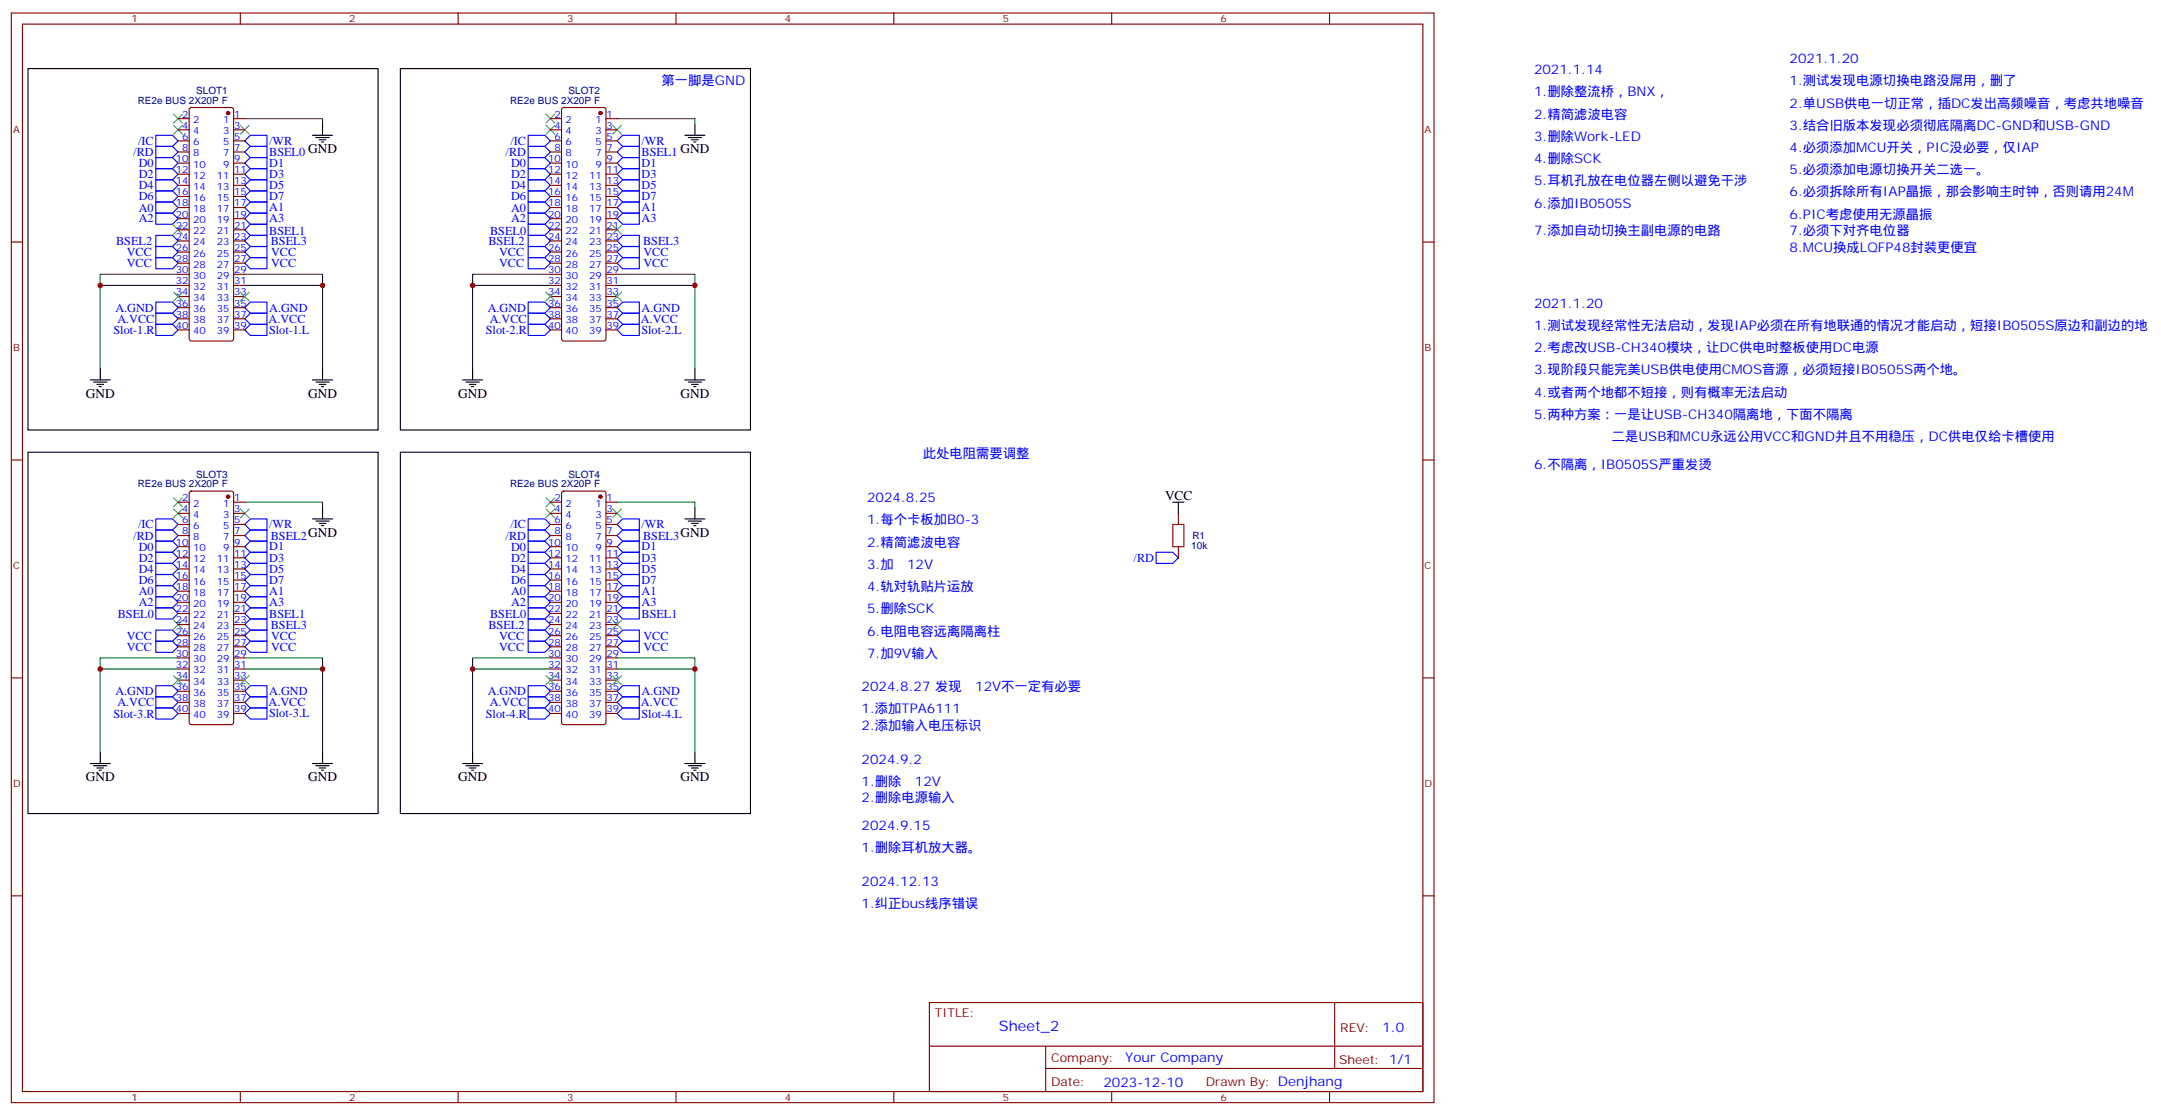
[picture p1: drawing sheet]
<svg xmlns="http://www.w3.org/2000/svg" width="686mm" height="353mm" viewBox="0 0 686 353" stroke-linecap="round" stroke-linejoin="round" font-family="sans-serif">
<g fill="none" stroke="#870000" stroke-width=".35">
<path d="M3.6 4.1h451.6v345.7h-451.6zM7.1 7.7h444.5v338.6h-444.5zM76.3 4.1v3.6M145.4 4.1v3.6M214.6 4.1v3.6M283.7 4.1v3.6M352.8 4.1v3.6M422 4.1v3.6M56.5 37.6h3.5M60.3 34.3l.4-.2h12.7l.5 .2 .3 .5v72.7l-.3 .5-.5 .2h-12.7l-.5-.2-.2-.5v-72.7zM74.2 37.6h3.5M174.7 37.6h3.5"/>
<path d="M178.5 34.3l.4-.2h12.7l.5 .2 .2 .5v72.7l-.2 .5-.5 .2h-12.7l-.5-.2-.2-.5v-72.7zM192.3 37.6h3.6M56.5 41.2h3.5M56.5 44.7h3.5M56.5 48.2h3.5M56.5 51.8h3.5M56.5 55.3h3.5M56.5 58.8h3.5M74.2 41.2h3.5M74.2 44.7h3.5M74.2 48.2h3.5M74.2 51.8h3.5"/>
<path d="M74.2 55.3h3.5M74.2 58.8h3.5M174.7 41.2h3.5M174.7 44.7h3.5M174.7 48.2h3.5M174.7 51.8h3.5M174.7 55.3h3.5M174.7 58.8h3.5M192.3 41.2h3.6M192.3 44.7h3.6M192.3 48.2h3.6M192.3 51.8h3.6"/>
<path d="M192.3 55.3h3.6M192.3 58.8h3.6M3.6 76.8h3.5M56.5 62.3h3.5M56.5 80h3.5M56.5 65.9h3.5M56.5 76.4h3.5M56.5 69.4h3.5M56.5 72.9h3.5M74.2 62.3h3.5M74.2 80h3.5M74.2 65.9h3.5"/>
<path d="M74.2 76.4h3.5M74.2 69.4h3.5M74.2 72.9h3.5M174.7 62.3h3.5M174.7 80h3.5M174.7 65.9h3.5M174.7 76.4h3.5M174.7 69.4h3.5M174.7 72.9h3.5M192.3 62.3h3.6M192.3 80h3.6M192.3 65.9h3.6"/>
<path d="M192.3 76.4h3.6M192.3 69.4h3.6M192.3 72.9h3.6M451.6 76.8h3.6M56.5 97.6h3.5M56.5 94.1h3.5M56.5 90.6h3.5M56.5 87h3.5M56.5 83.5h3.5M74.2 97.6h3.5M74.2 94.1h3.5M74.2 90.6h3.5"/>
<path d="M74.2 87h3.5M74.2 83.5h3.5M174.7 97.6h3.5M174.7 94.1h3.5M174.7 90.6h3.5M174.7 87h3.5M174.7 83.5h3.5M192.3 97.6h3.6M192.3 94.1h3.6M192.3 90.6h3.6M192.3 87h3.6M192.3 83.5h3.6"/>
<path d="M56.5 104.7h3.5M56.5 101.1h3.5M74.2 104.7h3.5M74.2 101.1h3.5M174.7 104.7h3.5M174.7 101.1h3.5M192.3 104.7h3.6M192.3 101.1h3.6M3.6 145.9h3.5M56.5 159.3h3.5M60.3 156l.4-.2h12.7l.5 .2 .3 .5v72.7l-.3 .5-.5 .2h-12.7l-.5-.2-.2-.5v-72.7zM74.2 159.3h3.5"/>
<path d="M174.7 159.3h3.5M178.5 156l.4-.2h12.7l.5 .2 .2 .5v72.7l-.2 .5-.5 .2h-12.7l-.5-.2-.2-.5v-72.7zM192.3 159.3h3.6M451.6 145.9h3.6M56.5 162.9h3.5M56.5 166.4h3.5M56.5 169.9h3.5M56.5 173.5h3.5M56.5 177h3.5M74.2 162.9h3.5M74.2 166.4h3.5M74.2 169.9h3.5"/>
<path d="M74.2 173.5h3.5M74.2 177h3.5M174.7 162.9h3.5M174.7 166.4h3.5M174.7 169.9h3.5M174.7 173.5h3.5M174.7 177h3.5M192.3 162.9h3.6M192.3 166.4h3.6M192.3 169.9h3.6M192.3 173.5h3.6M192.3 177h3.6"/>
<path d="M374 162.9v3.5M374 173.5v3.5M56.5 180.5h3.5M56.5 184h3.5M56.5 187.6h3.5M56.5 198.2h3.5M56.5 191.1h3.5M56.5 194.6h3.5M74.2 180.5h3.5M74.2 184h3.5M74.2 187.6h3.5M74.2 198.2h3.5"/>
<path d="M74.2 191.1h3.5M74.2 194.6h3.5M174.7 180.5h3.5M174.7 184h3.5M174.7 187.6h3.5M174.7 198.2h3.5M174.7 191.1h3.5M174.7 194.6h3.5M192.3 180.5h3.6M192.3 184h3.6M192.3 187.6h3.6M192.3 198.2h3.6"/>
<path d="M192.3 191.1h3.6M192.3 194.6h3.6M3.6 215.1h3.5M56.5 219.3h3.5M56.5 215.8h3.5M56.5 212.3h3.5M56.5 208.7h3.5M56.5 205.2h3.5M56.5 201.7h3.5M74.2 219.3h3.5M74.2 215.8h3.5M74.2 212.3h3.5"/>
<path d="M74.2 208.7h3.5M74.2 205.2h3.5M74.2 201.7h3.5M174.7 219.3h3.5M174.7 215.8h3.5M174.7 212.3h3.5M174.7 208.7h3.5M174.7 205.2h3.5M174.7 201.7h3.5M192.3 219.3h3.6M192.3 215.8h3.6M192.3 212.3h3.6"/>
<path d="M192.3 208.7h3.6M192.3 205.2h3.6M192.3 201.7h3.6M451.6 215.1h3.6M56.5 226.4h3.5M56.5 222.8h3.5M74.2 226.4h3.5M74.2 222.8h3.5M174.7 226.4h3.5M174.7 222.8h3.5M192.3 226.4h3.6M192.3 222.8h3.6"/>
<path d="M3.6 284.2h3.5M451.6 284.2h3.6M295 318.1h156.6v28.2h-156.6zM423.6 318.1v20.9M295 331.9h156.5M331.9 339h119.6M331.9 331.9v14.2M76.3 346.3v3.5M145.4 346.3v3.5M214.6 346.3v3.5M283.7 346.3v3.5M352.8 346.3v3.5"/>
<path d="M422 346.3v3.5"/>
</g>
<g fill="none" stroke="#00f" stroke-width=".35">
<path d="M49.5 57h5.3l1.7 1.8-1.7 1.8h-5.3zM49.5 53.5h5.3l1.7 1.8-1.7 1.7h-5.3zM49.5 50h5.3l1.7 1.8-1.7 1.7h-5.3zM49.5 46.5h5.3l1.7 1.7-1.7 1.8h-5.3zM49.5 42.9h5.3l1.7 1.8-1.7 1.8h-5.3zM77.7 58.8l1.7-1.8h5.3v3.6h-5.3zM77.7 55.3l1.7-1.8h5.3v3.5h-5.3zM77.7 51.8l1.7-1.8h5.3v3.5h-5.3zM79.4 42.9h5.3v3.6h-5.3l-1.7-1.8zM79.4 46.5h5.3v3.5h-5.3l-1.7-1.8zM167.6 42.9h5.3l1.8 1.8-1.8 1.8h-5.3zM167.6 46.5h5.3l1.8 1.7-1.8 1.8h-5.3z"/>
<path d="M167.6 50h5.3l1.8 1.8-1.8 1.7h-5.3zM167.6 53.5h5.3l1.8 1.8-1.8 1.7h-5.3zM167.6 57h5.3l1.8 1.8-1.8 1.8h-5.3zM195.9 51.8l1.7-1.8h5.3v3.5h-5.3zM195.9 55.3l1.7-1.8h5.3v3.5h-5.3zM195.9 58.8l1.7-1.8h5.3v3.6h-5.3zM197.6 42.9h5.3v3.6h-5.3l-1.7-1.8zM197.6 46.5h5.3v3.5h-5.3l-1.7-1.8zM49.5 67.6h5.3l1.7 1.8-1.7 1.8h-5.3zM49.5 64.1h5.3l1.7 1.8-1.7 1.7h-5.3zM49.5 60.6h5.3l1.7 1.7-1.7 1.8h-5.3zM49.5 78.2h5.3l1.7 1.8-1.7 1.7h-5.3z"/>
<path d="M49.5 74.7h5.3l1.7 1.7-1.7 1.8h-5.3zM77.7 62.3l1.7-1.7h5.3v3.5h-5.3zM79.4 67.6h5.3v3.6h-5.3l-1.7-1.8zM79.4 64.1h5.3v3.5h-5.3l-1.7-1.7zM79.4 78.2h5.3v3.5h-5.3l-1.7-1.7zM79.4 71.2h5.3v3.5h-5.3l-1.7-1.8zM79.4 74.7h5.3v3.5h-5.3l-1.7-1.8zM167.6 78.2h5.3l1.8 1.8-1.8 1.7h-5.3zM167.6 60.6h5.3l1.8 1.7-1.8 1.8h-5.3zM167.6 64.1h5.3l1.8 1.8-1.8 1.7h-5.3zM167.6 67.6h5.3l1.8 1.8-1.8 1.8h-5.3zM167.6 74.7h5.3l1.8 1.7-1.8 1.8h-5.3z"/>
<path d="M167.6 71.2h5.3l1.8 1.7-1.8 1.8h-5.3zM195.9 62.3l1.7-1.7h5.3v3.5h-5.3zM195.9 76.4l1.7-1.7h5.3v3.5h-5.3zM197.6 78.2h5.3v3.5h-5.3l-1.7-1.7zM197.6 64.1h5.3v3.5h-5.3l-1.7-1.7zM197.6 67.6h5.3v3.6h-5.3l-1.7-1.8zM49.5 99.4h5.3l1.7 1.7-1.7 1.8h-5.3zM49.5 81.7h5.3l1.7 1.8-1.7 1.8h-5.3zM49.5 95.8h5.3l1.7 1.8-1.7 1.8h-5.3zM77.7 83.5l1.7-1.8h5.3v3.6h-5.3zM79.4 95.8h5.3v3.6h-5.3l-1.7-1.8zM167.6 81.7h5.3l1.8 1.8-1.8 1.8h-5.3z"/>
<path d="M167.6 99.4h5.3l1.8 1.7-1.8 1.8h-5.3zM167.6 95.8h5.3l1.8 1.8-1.8 1.8h-5.3zM197.6 81.7h5.3v3.6h-5.3l-1.7-1.8zM197.6 95.8h5.3v3.6h-5.3l-1.7-1.8zM49.5 102.9h5.3l1.7 1.8-1.7 1.7h-5.3zM77.7 104.7l1.7-1.8h5.3v3.5h-5.3zM77.7 101.1l1.7-1.7h5.3v3.5h-5.3zM167.6 102.9h5.3l1.8 1.8-1.8 1.7h-5.3zM195.9 104.7l1.7-1.8h5.3v3.5h-5.3zM195.9 101.1l1.7-1.7h5.3v3.5h-5.3zM49.5 164.6h5.3l1.7 1.8-1.7 1.8h-5.3zM49.5 168.2h5.3l1.7 1.7-1.7 1.8h-5.3z"/>
<path d="M49.5 171.7h5.3l1.7 1.8-1.7 1.7h-5.3zM49.5 175.2h5.3l1.7 1.8-1.7 1.8h-5.3zM49.5 178.8h5.3l1.7 1.7-1.7 1.8h-5.3zM77.7 169.9l1.7-1.7h5.3v3.5h-5.3zM79.4 164.6h5.3v3.6h-5.3l-1.7-1.8zM79.4 171.7h5.3v3.5h-5.3l-1.7-1.7zM79.4 175.2h5.3v3.6h-5.3l-1.7-1.8zM79.4 178.8h5.3v3.5h-5.3l-1.7-1.8zM167.6 178.8h5.3l1.8 1.7-1.8 1.8h-5.3zM167.6 175.2h5.3l1.8 1.8-1.8 1.8h-5.3zM167.6 171.7h5.3l1.8 1.8-1.8 1.7h-5.3zM167.6 168.2h5.3l1.8 1.7-1.8 1.8h-5.3z"/>
<path d="M167.6 164.6h5.3l1.8 1.8-1.8 1.8h-5.3zM195.9 173.5l1.7-1.8h5.3v3.5h-5.3zM195.9 166.4l1.7-1.8h5.3v3.6h-5.3zM195.9 169.9l1.7-1.7h5.3v3.5h-5.3zM197.6 175.2h5.3v3.6h-5.3l-1.7-1.8zM367 175.2h5.3l1.7 1.8-1.7 1.8h-5.3zM49.5 199.9h5.3l1.7 1.8-1.7 1.7h-5.3zM49.5 182.3h5.3l1.7 1.7-1.7 1.8h-5.3zM49.5 185.8h5.3l1.7 1.8-1.7 1.7h-5.3zM49.5 189.3h5.3l1.7 1.8-1.7 1.8h-5.3zM49.5 192.9h5.3l1.7 1.7-1.7 1.8h-5.3zM77.7 194.6l1.7-1.7h5.3v3.5h-5.3z"/>
<path d="M77.7 198.2l1.7-1.8h5.3v3.5h-5.3zM79.4 199.9h5.3v3.5h-5.3l-1.7-1.7zM79.4 182.3h5.3v3.5h-5.3l-1.7-1.8zM79.4 185.8h5.3v3.5h-5.3l-1.7-1.7zM79.4 189.3h5.3v3.6h-5.3l-1.7-1.8zM167.6 189.3h5.3l1.8 1.8-1.8 1.8h-5.3zM167.6 185.8h5.3l1.8 1.8-1.8 1.7h-5.3zM167.6 182.3h5.3l1.8 1.7-1.8 1.8h-5.3zM167.6 199.9h5.3l1.8 1.8-1.8 1.7h-5.3zM167.6 196.4h5.3l1.8 1.8-1.8 1.7h-5.3zM167.6 192.9h5.3l1.8 1.7-1.8 1.8h-5.3zM195.9 187.6l1.7-1.8h5.3v3.5h-5.3z"/>
<path d="M195.9 180.5l1.7-1.7h5.3v3.5h-5.3zM195.9 194.6l1.7-1.7h5.3v3.5h-5.3zM197.6 189.3h5.3v3.6h-5.3l-1.7-1.8zM197.6 182.3h5.3v3.5h-5.3l-1.7-1.8zM197.6 199.9h5.3v3.5h-5.3l-1.7-1.7zM49.5 203.4h5.3l1.7 1.8-1.7 1.8h-5.3zM49.5 217.6h5.3l1.7 1.7-1.7 1.8h-5.3zM79.4 203.4h5.3v3.6h-5.3l-1.7-1.8zM79.4 217.6h5.3v3.5h-5.3l-1.7-1.8zM167.6 203.4h5.3l1.8 1.8-1.8 1.8h-5.3zM167.6 217.6h5.3l1.8 1.7-1.8 1.8h-5.3zM195.9 205.2l1.7-1.8h5.3v3.6h-5.3z"/>
<path d="M195.9 219.3l1.7-1.7h5.3v3.5h-5.3zM49.5 221.1h5.3l1.7 1.7-1.7 1.8h-5.3zM49.5 224.6h5.3l1.7 1.8-1.7 1.7h-5.3zM77.7 222.8l1.7-1.7h5.3v3.5h-5.3zM77.7 226.4l1.7-1.8h5.3v3.5h-5.3zM167.6 221.1h5.3l1.8 1.7-1.8 1.8h-5.3zM167.6 224.6h5.3l1.8 1.8-1.8 1.7h-5.3zM195.9 222.8l1.7-1.7h5.3v3.5h-5.3zM195.9 226.4l1.7-1.8h5.3v3.5h-5.3z"/>
</g>
<g fill="none" stroke="#000" stroke-width=".35">
<path d="M8.9 21.8h111.1v114.6h-111.1zM102.4 39.4v3.5M127.1 21.8h111.1v114.6h-111.1zM220.6 39.4v3.5M99.2 42.9h6.4M100.3 43.6h4.2M101.3 44.3h2.1M102 45h.7M217.4 42.9h6.3M218.4 43.6h4.3M219.5 44.3h2.1M220.2 45h.7"/>
<path d="M31.8 117v3.5M102.4 117v3.5M150 117v3.5M220.6 117v3.5M28.6 120.5h6.4M29.7 121.2h4.2M30.8 122h2.1M31.5 122.7h.7M99.2 120.5h6.4M100.3 121.2h4.2M101.3 122h2.1M102 122.7h.7"/>
<path d="M146.8 120.5h6.4M147.9 121.2h4.2M148.9 122h2.2M149.6 122.7h.8M217.4 120.5h6.3M218.4 121.2h4.3M219.5 122h2.1M220.2 122.7h.7M8.9 143.5h111.1v114.6h-111.1zM127.1 143.5h111.1v114.6h-111.1zM372.3 159.3h3.5M374 159.3v3.6"/>
<path d="M99.2 164.6h6.4M100.3 165.3h4.2M101.3 166.1h2.1M102 166.8h.7M102.4 161.1v3.5M217.4 164.6h6.3M218.4 165.3h4.3M219.5 166.1h2.1M220.2 166.8h.7M220.6 161.1v3.5M31.8 238.7v3.6M102.4 238.7v3.6"/>
<path d="M150 238.7v3.6M220.6 238.7v3.6M28.6 242.3h6.4M29.7 243h4.2M30.8 243.7h2.1M31.5 244.4h.7M99.2 242.3h6.4M100.3 243h4.2M101.3 243.7h2.1M102 244.4h.7M146.8 242.3h6.4M147.9 243h4.2"/>
<path d="M148.9 243.7h2.2M149.6 244.4h.8M217.4 242.3h6.3M218.4 243h4.3M219.5 243.7h2.1M220.2 244.4h.7"/>
</g>
<g fill="none" stroke="#008700" stroke-width=".35">
<path d="M77.7 37.6h24.7v1.8M195.9 37.6h24.7v1.8M31.8 90.6h24.7M56.5 87h-24.7v30M77.7 87h24.7v30M77.7 90.6h24.7M150 90.6h24.7M174.7 87h-24.7v30M195.9 90.6h24.7M195.9 87h24.7v30M77.7 159.3h24.7v1.8M195.9 159.3h24.7v1.8"/>
<path d="M31.8 212.3h24.7M56.5 208.7h-24.7v30M77.7 212.3h24.7M77.7 208.7h24.7v30M150 212.3h24.7M174.7 208.7h-24.7v30M195.9 208.7h24.7v30M195.9 212.3h24.7"/>
</g>
<g fill="none" stroke="#3c3" stroke-width=".35">
<path d="M55.1 39.8l2.8 2.8M55.1 36.2l2.8 2.9M57.9 39.8l-2.8 2.8M57.9 36.2l-2.8 2.9M76.3 39.8l2.8 2.8M79.1 39.8l-2.8 2.8M173.3 39.8l2.8 2.8M173.3 36.2l2.8 2.9M176.1 39.8l-2.8 2.8M176.1 36.2l-2.8 2.9M194.5 39.8l2.8 2.8M197.3 39.8l-2.8 2.8"/>
<path d="M55.1 71.5l2.8 2.8M57.9 71.5l-2.8 2.8M194.5 71.5l2.8 2.8M197.3 71.5l-2.8 2.8M55.1 92.7l2.8 2.8M57.9 92.7l-2.8 2.8M76.3 92.7l2.8 2.8M79.1 92.7l-2.8 2.8M173.3 92.7l2.8 2.8M176.1 92.7l-2.8 2.8M194.5 92.7l2.8 2.8M197.3 92.7l-2.8 2.8"/>
<path d="M55.1 157.9l2.8 2.9M57.9 157.9l-2.8 2.9M173.3 157.9l2.8 2.9M176.1 157.9l-2.8 2.9M55.1 161.5l2.8 2.8M57.9 161.5l-2.8 2.8M76.3 161.5l2.8 2.8M79.1 161.5l-2.8 2.8M173.3 161.5l2.8 2.8M176.1 161.5l-2.8 2.8M194.5 161.5l2.8 2.8M197.3 161.5l-2.8 2.8"/>
<path d="M55.1 196.7l2.8 2.9M57.9 196.7l-2.8 2.9M194.5 196.7l2.8 2.9M197.3 196.7l-2.8 2.9M55.1 214.4l2.8 2.8M57.9 214.4l-2.8 2.8M76.3 214.4l2.8 2.8M79.1 214.4l-2.8 2.8M173.3 214.4l2.8 2.8M176.1 214.4l-2.8 2.8M194.5 214.4l2.8 2.8M197.3 214.4l-2.8 2.8"/>
</g>
<path d="M372.3 166.4h3.5v7.1h-3.5z" fill="none" stroke="#a10000" stroke-width=".35"/>
<g fill="#870000" stroke="#870000" stroke-width=".35">
<circle cx="72.4" cy="35.9" r=".53"/>
<circle cx="190.6" cy="35.9" r=".53"/>
<circle cx="72.4" cy="157.6" r=".53"/>
<circle cx="190.6" cy="157.6" r=".53"/>
</g>
<g fill="#c00">
<circle cx="150" cy="90.6" r=".88"/>
<circle cx="220.6" cy="90.6" r=".88"/>
<circle cx="102.4" cy="90.6" r=".88"/>
<circle cx="31.8" cy="90.6" r=".88"/>
<circle cx="31.8" cy="212.3" r=".88"/>
<circle cx="102.4" cy="212.3" r=".88"/>
<circle cx="220.6" cy="212.3" r=".88"/>
<circle cx="150" cy="212.3" r=".88"/>
</g>
<text font-size="4.6" fill="#00f" x="317.1" y="327.1">Sheet_2</text>
<g font-size="4.2" fill="#00f">
<text x="486.9" y="23.5">2021.1.14</text>
<text x="568" y="20">2021.1.20</text>
<text x="210" y="27.1">第一脚是GND</text>
<text x="568" y="27.1">1.测试发现电源切换电路没屌用，删了</text>
<text x="486.9" y="30.6">1.删除整流桥，BNX，</text>
<text x="568" y="34.1">2.单USB供电一切正常，插DC发出高频噪音，考虑共地噪音</text>
<text x="486.9" y="37.6">2.精简滤波电容</text>
<text x="568" y="41.2">3.结合旧版本发现必须彻底隔离DC-GND和USB-GND</text>
<text x="486.9" y="44.7">3.删除Work-LED</text>
<text x="486.9" y="51.8">4.删除SCK</text>
<text x="568" y="48.2">4.必须添加MCU开关，PIC没必要，仅IAP</text>
<text x="486.9" y="58.8">5.耳机孔放在电位器左侧以避免干涉</text>
<text x="568" y="55.3">5.必须添加电源切换开关二选一。</text>
<text x="486.9" y="65.9">6.添加IB0505S</text>
<text x="568" y="62.3">6.必须拆除所有IAP晶振，那会影响主时钟，否则请用24M</text>
<text x="568" y="69.4">6.PIC考虑使用无源晶振</text>
<text x="486.9" y="74.7">7.添加自动切换主副电源的电路</text>
<text x="568" y="74.7">7.必须下对齐电位器</text>
<text x="568" y="80">8.MCU换成LQFP48封装更便宜</text>
<text x="486.9" y="97.6">2021.1.20</text>
<text x="486.9" y="104.7">1.测试发现经常性无法启动，发现IAP必须在所有地联通的情况才能启动，短接IB0505S原边和副边的地</text>
<text x="486.9" y="111.7">2.考虑改USB-CH340模块，让DC供电时整板使用DC电源</text>
<text x="486.9" y="118.8">3.现阶段只能完美USB供电使用CMOS音源，必须短接IB0505S两个地。</text>
<text x="486.9" y="125.8">4.或者两个地都不短接，则有概率无法启动</text>
<text x="486.9" y="132.9">5.两种方案：一是让USB-CH340隔离地，下面不隔离</text>
<text x="511.6" y="139.9">二是USB和MCU永远公用VCC和GND并且不用稳压，DC供电仅给卡槽使用</text>
<text x="292.9" y="145.2">此处电阻需要调整</text>
<text x="486.9" y="148.8">6.不隔离，IB0505S严重发烫</text>
<text x="275.2" y="159.3">2024.8.25</text>
<text x="275.2" y="166.4">1.每个卡板加B0-3</text>
<text x="275.2" y="173.5">2.精简滤波电容</text>
<text x="275.2" y="180.5">3.加넀12V</text>
<text x="275.2" y="187.6">4.轨对轨贴片运放</text>
<text x="275.2" y="194.6">5.删除SCK</text>
<text x="275.2" y="201.7">6.电阻电容远离隔离柱</text>
<text x="275.2" y="208.7">7.加9V输入</text>
<text x="273.5" y="219.3">2024.8.27 发现넀12V不一定有必要</text>
<text x="273.5" y="226.4">1.添加TPA6111</text>
<text x="273.5" y="231.7">2.添加输入电压标识</text>
<text x="273.5" y="242.3">2024.9.2</text>
<text x="273.5" y="249.3">1.删除넀12V</text>
<text x="273.5" y="254.6">2.删除电源输入</text>
<text x="273.5" y="263.4">2024.9.15</text>
<text x="273.5" y="270.5">1.删除耳机放大器。</text>
<text x="273.5" y="281.1">2024.12.13</text>
<text x="273.5" y="288.1">1.纠正bus线序错误</text>
<text x="438.8" y="327.4">1.0</text>
<text x="357.2" y="336.9">Your Company</text>
<text x="350.2" y="344.7">2023-12-10</text>
</g>
<g font-size="4.2">
<text x="27.2" y="126.2">GND</text>
<text x="97.8" y="126.2">GND</text>
<text x="145.4" y="126.2">GND</text>
<text x="216" y="126.2">GND</text>
<text x="369.8" y="158.6">VCC</text>
<text x="27.2" y="247.9">GND</text>
<text x="97.8" y="247.9">GND</text>
<text x="145.4" y="247.9">GND</text>
<text x="216" y="247.9">GND</text>
</g>
<g font-size="3.9" fill="#00f">
<text x="43.8" y="45.9">/IC</text>
<text x="85.4" y="45.9">/WR</text>
<text x="162" y="45.9">/IC</text>
<text x="203.6" y="45.9">/WR</text>
<text x="42.3" y="49.5">/RD</text>
<text x="44" y="53">D0</text>
<text x="85.4" y="52.9">D1</text>
<text x="85.4" y="49.5">BSEL0 GND</text>
<text x="160.5" y="49.5">/RD</text>
<text x="162.2" y="53">D0</text>
<text x="203.6" y="52.9">D1</text>
<text x="203.6" y="49.5">BSEL1 GND</text>
<text x="44" y="60">D4</text>
<text x="44" y="56.4">D2</text>
<text x="85.4" y="60">D5</text>
<text x="85.4" y="56.4">D3</text>
<text x="162.2" y="56.4">D2</text>
<text x="162.2" y="60">D4</text>
<text x="203.6" y="56.4">D3</text>
<text x="203.6" y="60">D5</text>
<text x="44" y="63.5">D6</text>
<text x="85.4" y="63.5">D7</text>
<text x="162.2" y="63.5">D6</text>
<text x="203.6" y="63.5">D7</text>
<text x="44" y="70.6">A2</text>
<text x="44" y="67.1">A0</text>
<text x="85.4" y="70.6">A3</text>
<text x="85.4" y="67">A1</text>
<text x="162.2" y="67.1">A0</text>
<text x="162.2" y="70.6">A2</text>
<text x="203.6" y="67">A1</text>
<text x="203.6" y="70.6">A3</text>
<text x="36.9" y="77.7">BSEL2</text>
<text x="85.4" y="74.5">BSEL1</text>
<text x="86" y="77.7">BSEL3</text>
<text x="155" y="77.7">BSEL2</text>
<text x="155.6" y="74.5">BSEL0</text>
<text x="204.1" y="77.7">BSEL3</text>
<text x="40.2" y="81.2">VCC</text>
<text x="86" y="81.2">VCC</text>
<text x="158.4" y="81.2">VCC</text>
<text x="204.2" y="81.2">VCC</text>
<text x="40.2" y="84.8">VCC</text>
<text x="86" y="84.8">VCC</text>
<text x="158.4" y="84.8">VCC</text>
<text x="204.2" y="84.8">VCC</text>
<text x="36.6" y="98.9">A.GND</text>
<text x="85.4" y="98.9">A.GND</text>
<text x="154.8" y="98.9">A.GND</text>
<text x="203.6" y="98.9">A.GND</text>
<text x="36" y="106">Slot-1.R</text>
<text x="37.3" y="102.4">A.VCC</text>
<text x="85.2" y="102.4">A.VCC</text>
<text x="85.4" y="106">Slot-1.L</text>
<text x="154.2" y="106">Slot-2.R</text>
<text x="155.4" y="102.4">A.VCC</text>
<text x="203.4" y="102.4">A.VCC</text>
<text x="203.6" y="106">Slot-2.L</text>
<text x="43.8" y="167.7">/IC</text>
<text x="85.4" y="167.7">/WR</text>
<text x="162" y="167.7">/IC</text>
<text x="203.6" y="167.7">/WR</text>
<text x="42.3" y="171.2">/RD</text>
<text x="86" y="171.2">BSEL2GND</text>
<text x="160.5" y="171.2">/RD</text>
<text x="204.1" y="171.2">BSEL3GND</text>
<text x="44" y="174.7">D0</text>
<text x="44" y="178.2">D2</text>
<text x="85.4" y="174.6">D1</text>
<text x="85.4" y="178.2">D3</text>
<text x="162.2" y="178.2">D2</text>
<text x="162.2" y="174.7">D0</text>
<text x="203.6" y="178.2">D3</text>
<text x="203.6" y="174.6">D1</text>
<text x="359.8" y="178.2">/RD</text>
<text x="44" y="181.7">D4</text>
<text x="44" y="185.2">D6</text>
<text x="85.4" y="181.7">D5</text>
<text x="85.4" y="185.2">D7</text>
<text x="162.2" y="185.2">D6</text>
<text x="162.2" y="181.7">D4</text>
<text x="203.6" y="185.2">D7</text>
<text x="203.6" y="181.7">D5</text>
<text x="44" y="188.8">A0</text>
<text x="85.4" y="188.7">A1</text>
<text x="162.2" y="188.8">A0</text>
<text x="203.6" y="188.7">A1</text>
<text x="37.4" y="196.2">BSEL0</text>
<text x="44" y="192.3">A2</text>
<text x="85.4" y="192.3">A3</text>
<text x="85.4" y="196.2">BSEL1</text>
<text x="155.6" y="196.2">BSEL0</text>
<text x="162.2" y="192.3">A2</text>
<text x="203.6" y="192.3">A3</text>
<text x="203.6" y="196.2">BSEL1</text>
<text x="40.2" y="203">VCC</text>
<text x="86" y="199.4">BSEL3</text>
<text x="86" y="203">VCC</text>
<text x="155" y="199.4">BSEL2</text>
<text x="158.4" y="203">VCC</text>
<text x="204.2" y="203">VCC</text>
<text x="40.2" y="206.5">VCC</text>
<text x="86" y="206.5">VCC</text>
<text x="158.4" y="206.5">VCC</text>
<text x="204.2" y="206.5">VCC</text>
<text x="36.6" y="220.6">A.GND</text>
<text x="85.4" y="220.6">A.GND</text>
<text x="154.8" y="220.6">A.GND</text>
<text x="203.6" y="220.6">A.GND</text>
<text x="36" y="227.6">Slot-3.R</text>
<text x="37.3" y="224.1">A.VCC</text>
<text x="85.2" y="224.1">A.VCC</text>
<text x="85.4" y="227.6">Slot-3.L</text>
<text x="154.2" y="227.6">Slot-4.R</text>
<text x="155.4" y="224.1">A.VCC</text>
<text x="203.4" y="224.1">A.VCC</text>
<text x="203.6" y="227.7">Slot-4.L</text>
</g>
<g font-size="3.9" fill="#800">
<text x="296.8" y="322.7">TITLE:</text>
<text x="425.4" y="327.4">REV:</text>
<text x="333.7" y="336.9">Company:</text>
<text x="425" y="337.5">Sheet: 1/1</text>
<text x="333.7" y="344.6">Date:</text>
<text x="382.7" y="344.6">Drawn By: Denjhang</text>
</g>
<g font-size="3.2" fill="#800">
<text x="41.7" y="7.1">1</text>
<text x="110.8" y="7.1">2</text>
<text x="180" y="7.1">3</text>
<text x="249.1" y="7.1">4</text>
<text x="318.3" y="7.1">5</text>
<text x="387.4" y="7.1">6</text>
<text x="4.1" y="42.2">A</text>
<text x="452.2" y="42.2">A</text>
<text x="4.1" y="111.4">B</text>
<text x="452.2" y="111.4">B</text>
<text x="4.1" y="180.5">C</text>
<text x="452.2" y="180.5">C</text>
<text x="4.1" y="249.7">D</text>
<text x="452.2" y="249.7">D</text>
<text x="41.7" y="349.3">1</text>
<text x="110.8" y="349.3">2</text>
<text x="180" y="349.3">3</text>
<text x="249.1" y="349.3">4</text>
<text x="318.3" y="349.3">5</text>
<text x="387.4" y="349.3">6</text>
</g>
<g font-size="3.2" fill="#000080">
<text x="62.2" y="29.8">SLOT1</text>
<text x="180.4" y="29.8">SLOT2</text>
<text x="43.7" y="32.8">RE2e BUS 2X20P F</text>
<text x="161.9" y="32.8">RE2e BUS 2X20P F</text>
<text x="43.7" y="154.6">RE2e BUS 2X20P F</text>
<text x="62.2" y="151.5">SLOT3</text>
<text x="161.9" y="154.6">RE2e BUS 2X20P F</text>
<text x="180.4" y="151.5">SLOT4</text>
<text x="378.5" y="171.1">R1</text>
<text x="378.1" y="174.2">10k</text>
</g>
<g font-size="3.2" fill="#00f">
<text x="57.8" y="40.8">4</text>
<text x="57.8" y="37.3">2</text>
<text x="61.3" y="39.1">2</text>
<text x="70.8" y="39.1">1</text>
<text x="74.3" y="37.3">1</text>
<text x="74.3" y="40.8">3</text>
<text x="176" y="40.8">4</text>
<text x="176" y="37.3">2</text>
<text x="179.5" y="39.1">2</text>
<text x="189" y="39.1">1</text>
<text x="192.5" y="37.3">1</text>
<text x="192.5" y="40.8">3</text>
<text x="57.8" y="47.9">8</text>
<text x="57.8" y="44.3">6</text>
<text x="61.3" y="46.1">6</text>
<text x="61.3" y="42.6">4</text>
<text x="70.8" y="42.6">3</text>
<text x="70.8" y="46.1">5</text>
<text x="74.3" y="44.3">5</text>
<text x="74.3" y="47.9">7</text>
<text x="176" y="47.9">8</text>
<text x="176" y="44.3">6</text>
<text x="179.5" y="46.1">6</text>
<text x="179.5" y="42.6">4</text>
<text x="189" y="42.6">3</text>
<text x="189" y="46.1">5</text>
<text x="192.5" y="44.3">5</text>
<text x="192.5" y="47.9">7</text>
<text x="55.8" y="51.4">10</text>
<text x="61.3" y="53.2">10</text>
<text x="61.3" y="49.6">8</text>
<text x="70.8" y="49.6">7</text>
<text x="70.8" y="53.2">9</text>
<text x="74.3" y="51.4">9</text>
<text x="174" y="51.4">10</text>
<text x="179.5" y="53.2">10</text>
<text x="179.5" y="49.6">8</text>
<text x="189" y="49.6">7</text>
<text x="189" y="53.2">9</text>
<text x="192.5" y="51.4">9</text>
<text x="55.8" y="58.5">14</text>
<text x="55.8" y="54.9">12</text>
<text x="61.3" y="56.7">12</text>
<text x="68.8" y="56.7">11</text>
<text x="74.3" y="54.9">11</text>
<text x="74.3" y="58.5">13</text>
<text x="174" y="58.5">14</text>
<text x="174" y="54.9">12</text>
<text x="179.5" y="56.7">12</text>
<text x="187" y="56.7">11</text>
<text x="192.5" y="54.9">11</text>
<text x="192.5" y="58.5">13</text>
<text x="55.8" y="65.5">18</text>
<text x="55.8" y="62">16</text>
<text x="61.3" y="63.7">16</text>
<text x="61.3" y="60.2">14</text>
<text x="68.8" y="60.2">13</text>
<text x="68.8" y="63.7">15</text>
<text x="74.3" y="62">15</text>
<text x="74.3" y="65.5">17</text>
<text x="174" y="65.5">18</text>
<text x="174" y="62">16</text>
<text x="179.5" y="63.7">16</text>
<text x="179.5" y="60.2">14</text>
<text x="187" y="60.2">13</text>
<text x="187" y="63.7">15</text>
<text x="192.5" y="62">15</text>
<text x="192.5" y="65.5">17</text>
<text x="55.8" y="69">20</text>
<text x="61.3" y="70.8">20</text>
<text x="61.3" y="67.3">18</text>
<text x="68.8" y="67.3">17</text>
<text x="68.8" y="70.8">19</text>
<text x="74.3" y="69">19</text>
<text x="174" y="69">20</text>
<text x="179.5" y="70.8">20</text>
<text x="179.5" y="67.3">18</text>
<text x="187" y="67.3">17</text>
<text x="187" y="70.8">19</text>
<text x="192.5" y="69">19</text>
<text x="55.8" y="76.1">24</text>
<text x="55.8" y="72.6">22</text>
<text x="61.3" y="77.9">24</text>
<text x="61.3" y="74.3">22</text>
<text x="68.8" y="74.3">21</text>
<text x="68.8" y="77.9">23</text>
<text x="74.3" y="72.6">21</text>
<text x="74.3" y="76.1">23</text>
<text x="174" y="76.1">24</text>
<text x="174" y="72.6">22</text>
<text x="179.5" y="77.9">24</text>
<text x="179.5" y="74.3">22</text>
<text x="187" y="74.3">21</text>
<text x="187" y="77.9">23</text>
<text x="192.5" y="72.6">21</text>
<text x="192.5" y="76.1">23</text>
<text x="55.8" y="83.1">28</text>
<text x="55.8" y="79.6">26</text>
<text x="61.3" y="81.4">26</text>
<text x="68.8" y="81.4">25</text>
<text x="74.3" y="79.6">25</text>
<text x="74.3" y="83.1">27</text>
<text x="174" y="83.1">28</text>
<text x="174" y="79.6">26</text>
<text x="179.5" y="81.4">26</text>
<text x="187" y="81.4">25</text>
<text x="192.5" y="79.6">25</text>
<text x="192.5" y="83.1">27</text>
<text x="55.8" y="86.7">30</text>
<text x="61.3" y="88.4">30</text>
<text x="61.3" y="84.9">28</text>
<text x="68.8" y="84.9">27</text>
<text x="68.8" y="88.4">29</text>
<text x="74.3" y="86.7">29</text>
<text x="174" y="86.7">30</text>
<text x="179.5" y="88.4">30</text>
<text x="179.5" y="84.9">28</text>
<text x="187" y="84.9">27</text>
<text x="187" y="88.4">29</text>
<text x="192.5" y="86.7">29</text>
<text x="55.8" y="93.7">34</text>
<text x="55.8" y="90.2">32</text>
<text x="61.3" y="95.5">34</text>
<text x="61.3" y="92">32</text>
<text x="68.8" y="92">31</text>
<text x="68.8" y="95.5">33</text>
<text x="74.3" y="90.2">31</text>
<text x="74.3" y="93.7">33</text>
<text x="174" y="93.7">34</text>
<text x="174" y="90.2">32</text>
<text x="179.5" y="95.5">34</text>
<text x="179.5" y="92">32</text>
<text x="187" y="92">31</text>
<text x="187" y="95.5">33</text>
<text x="192.5" y="90.2">31</text>
<text x="192.5" y="93.7">33</text>
<text x="55.8" y="100.8">38</text>
<text x="55.8" y="97.3">36</text>
<text x="61.3" y="99">36</text>
<text x="68.8" y="99">35</text>
<text x="74.3" y="97.3">35</text>
<text x="74.3" y="100.8">37</text>
<text x="174" y="100.8">38</text>
<text x="174" y="97.3">36</text>
<text x="179.5" y="99">36</text>
<text x="187" y="99">35</text>
<text x="192.5" y="97.3">35</text>
<text x="192.5" y="100.8">37</text>
<text x="55.8" y="104.3">40</text>
<text x="61.3" y="106.1">40</text>
<text x="61.3" y="102.6">38</text>
<text x="68.8" y="102.6">37</text>
<text x="68.8" y="106.1">39</text>
<text x="74.3" y="104.3">39</text>
<text x="174" y="104.3">40</text>
<text x="179.5" y="106.1">40</text>
<text x="179.5" y="102.6">38</text>
<text x="187" y="102.6">37</text>
<text x="187" y="106.1">39</text>
<text x="192.5" y="104.3">39</text>
<text x="57.8" y="159">2</text>
<text x="61.3" y="160.8">2</text>
<text x="70.8" y="160.8">1</text>
<text x="74.3" y="159">1</text>
<text x="176" y="159">2</text>
<text x="179.5" y="160.8">2</text>
<text x="189" y="160.8">1</text>
<text x="192.5" y="159">1</text>
<text x="57.8" y="166.1">6</text>
<text x="57.8" y="162.5">4</text>
<text x="61.3" y="167.8">6</text>
<text x="61.3" y="164.3">4</text>
<text x="70.8" y="164.3">3</text>
<text x="70.8" y="167.8">5</text>
<text x="74.3" y="162.5">3</text>
<text x="74.3" y="166.1">5</text>
<text x="176" y="166.1">6</text>
<text x="176" y="162.5">4</text>
<text x="179.5" y="167.8">6</text>
<text x="179.5" y="164.3">4</text>
<text x="189" y="164.3">3</text>
<text x="189" y="167.8">5</text>
<text x="192.5" y="162.5">3</text>
<text x="192.5" y="166.1">5</text>
<text x="55.8" y="173.1">10</text>
<text x="57.8" y="169.6">8</text>
<text x="61.3" y="171.3">8</text>
<text x="70.8" y="171.3">7</text>
<text x="74.3" y="169.6">7</text>
<text x="74.3" y="173.1">9</text>
<text x="174" y="173.1">10</text>
<text x="176" y="169.6">8</text>
<text x="179.5" y="171.3">8</text>
<text x="189" y="171.3">7</text>
<text x="192.5" y="169.6">7</text>
<text x="192.5" y="173.1">9</text>
<text x="55.8" y="176.6">12</text>
<text x="61.3" y="178.4">12</text>
<text x="61.3" y="174.9">10</text>
<text x="68.8" y="178.4">11</text>
<text x="70.8" y="174.9">9</text>
<text x="74.3" y="176.6">11</text>
<text x="174" y="176.6">12</text>
<text x="179.5" y="178.4">12</text>
<text x="179.5" y="174.9">10</text>
<text x="187" y="178.4">11</text>
<text x="189" y="174.9">9</text>
<text x="192.5" y="176.6">11</text>
<text x="55.8" y="183.7">16</text>
<text x="55.8" y="180.2">14</text>
<text x="61.3" y="185.5">16</text>
<text x="61.3" y="181.9">14</text>
<text x="68.8" y="181.9">13</text>
<text x="68.8" y="185.5">15</text>
<text x="74.3" y="180.2">13</text>
<text x="74.3" y="183.7">15</text>
<text x="174" y="183.7">16</text>
<text x="174" y="180.2">14</text>
<text x="179.5" y="185.5">16</text>
<text x="179.5" y="181.9">14</text>
<text x="187" y="181.9">13</text>
<text x="187" y="185.5">15</text>
<text x="192.5" y="180.2">13</text>
<text x="192.5" y="183.7">15</text>
<text x="55.8" y="190.7">20</text>
<text x="55.8" y="187.2">18</text>
<text x="61.3" y="189">18</text>
<text x="68.8" y="189">17</text>
<text x="74.3" y="187.2">17</text>
<text x="74.3" y="190.7">19</text>
<text x="174" y="190.7">20</text>
<text x="174" y="187.2">18</text>
<text x="179.5" y="189">18</text>
<text x="187" y="189">17</text>
<text x="192.5" y="187.2">17</text>
<text x="192.5" y="190.7">19</text>
<text x="55.8" y="197.8">24</text>
<text x="55.8" y="194.3">22</text>
<text x="61.3" y="196">22</text>
<text x="61.3" y="192.5">20</text>
<text x="68.8" y="192.5">19</text>
<text x="68.8" y="196">21</text>
<text x="74.3" y="194.3">21</text>
<text x="74.3" y="197.8">23</text>
<text x="174" y="197.8">24</text>
<text x="174" y="194.3">22</text>
<text x="179.5" y="196">22</text>
<text x="179.5" y="192.5">20</text>
<text x="187" y="192.5">19</text>
<text x="187" y="196">21</text>
<text x="192.5" y="194.3">21</text>
<text x="192.5" y="197.8">23</text>
<text x="55.8" y="201.3">26</text>
<text x="61.3" y="203.1">26</text>
<text x="61.3" y="199.6">24</text>
<text x="68.8" y="199.6">23</text>
<text x="68.8" y="203.1">25</text>
<text x="74.3" y="201.3">25</text>
<text x="174" y="201.3">26</text>
<text x="179.5" y="203.1">26</text>
<text x="179.5" y="199.6">24</text>
<text x="187" y="199.6">23</text>
<text x="187" y="203.1">25</text>
<text x="192.5" y="201.3">25</text>
<text x="55.8" y="208.4">30</text>
<text x="55.8" y="204.9">28</text>
<text x="61.3" y="206.6">28</text>
<text x="68.8" y="206.6">27</text>
<text x="74.3" y="204.9">27</text>
<text x="74.3" y="208.4">29</text>
<text x="174" y="208.4">30</text>
<text x="174" y="204.9">28</text>
<text x="179.5" y="206.6">28</text>
<text x="187" y="206.6">27</text>
<text x="192.5" y="204.9">27</text>
<text x="192.5" y="208.4">29</text>
<text x="55.8" y="215.4">34</text>
<text x="55.8" y="211.9">32</text>
<text x="61.3" y="213.7">32</text>
<text x="61.3" y="210.1">30</text>
<text x="68.8" y="210.1">29</text>
<text x="68.8" y="213.7">31</text>
<text x="74.3" y="211.9">31</text>
<text x="74.3" y="215.4">33</text>
<text x="174" y="215.4">34</text>
<text x="174" y="211.9">32</text>
<text x="179.5" y="213.7">32</text>
<text x="179.5" y="210.1">30</text>
<text x="187" y="210.1">29</text>
<text x="187" y="213.7">31</text>
<text x="192.5" y="211.9">31</text>
<text x="192.5" y="215.4">33</text>
<text x="55.8" y="219">36</text>
<text x="61.3" y="220.7">36</text>
<text x="61.3" y="217.2">34</text>
<text x="68.8" y="217.2">33</text>
<text x="68.8" y="220.7">35</text>
<text x="74.3" y="219">35</text>
<text x="174" y="219">36</text>
<text x="179.5" y="220.7">36</text>
<text x="179.5" y="217.2">34</text>
<text x="187" y="217.2">33</text>
<text x="187" y="220.7">35</text>
<text x="192.5" y="219">35</text>
<text x="55.8" y="226">40</text>
<text x="55.8" y="222.5">38</text>
<text x="61.3" y="227.8">40</text>
<text x="61.3" y="224.3">38</text>
<text x="68.8" y="224.3">37</text>
<text x="68.8" y="227.8">39</text>
<text x="74.3" y="222.5">37</text>
<text x="74.3" y="226">39</text>
<text x="174" y="226">40</text>
<text x="174" y="222.5">38</text>
<text x="179.5" y="227.8">40</text>
<text x="179.5" y="224.3">38</text>
<text x="187" y="224.3">37</text>
<text x="187" y="227.8">39</text>
<text x="192.5" y="222.5">37</text>
<text x="192.5" y="226">39</text>
</g>
</svg>
